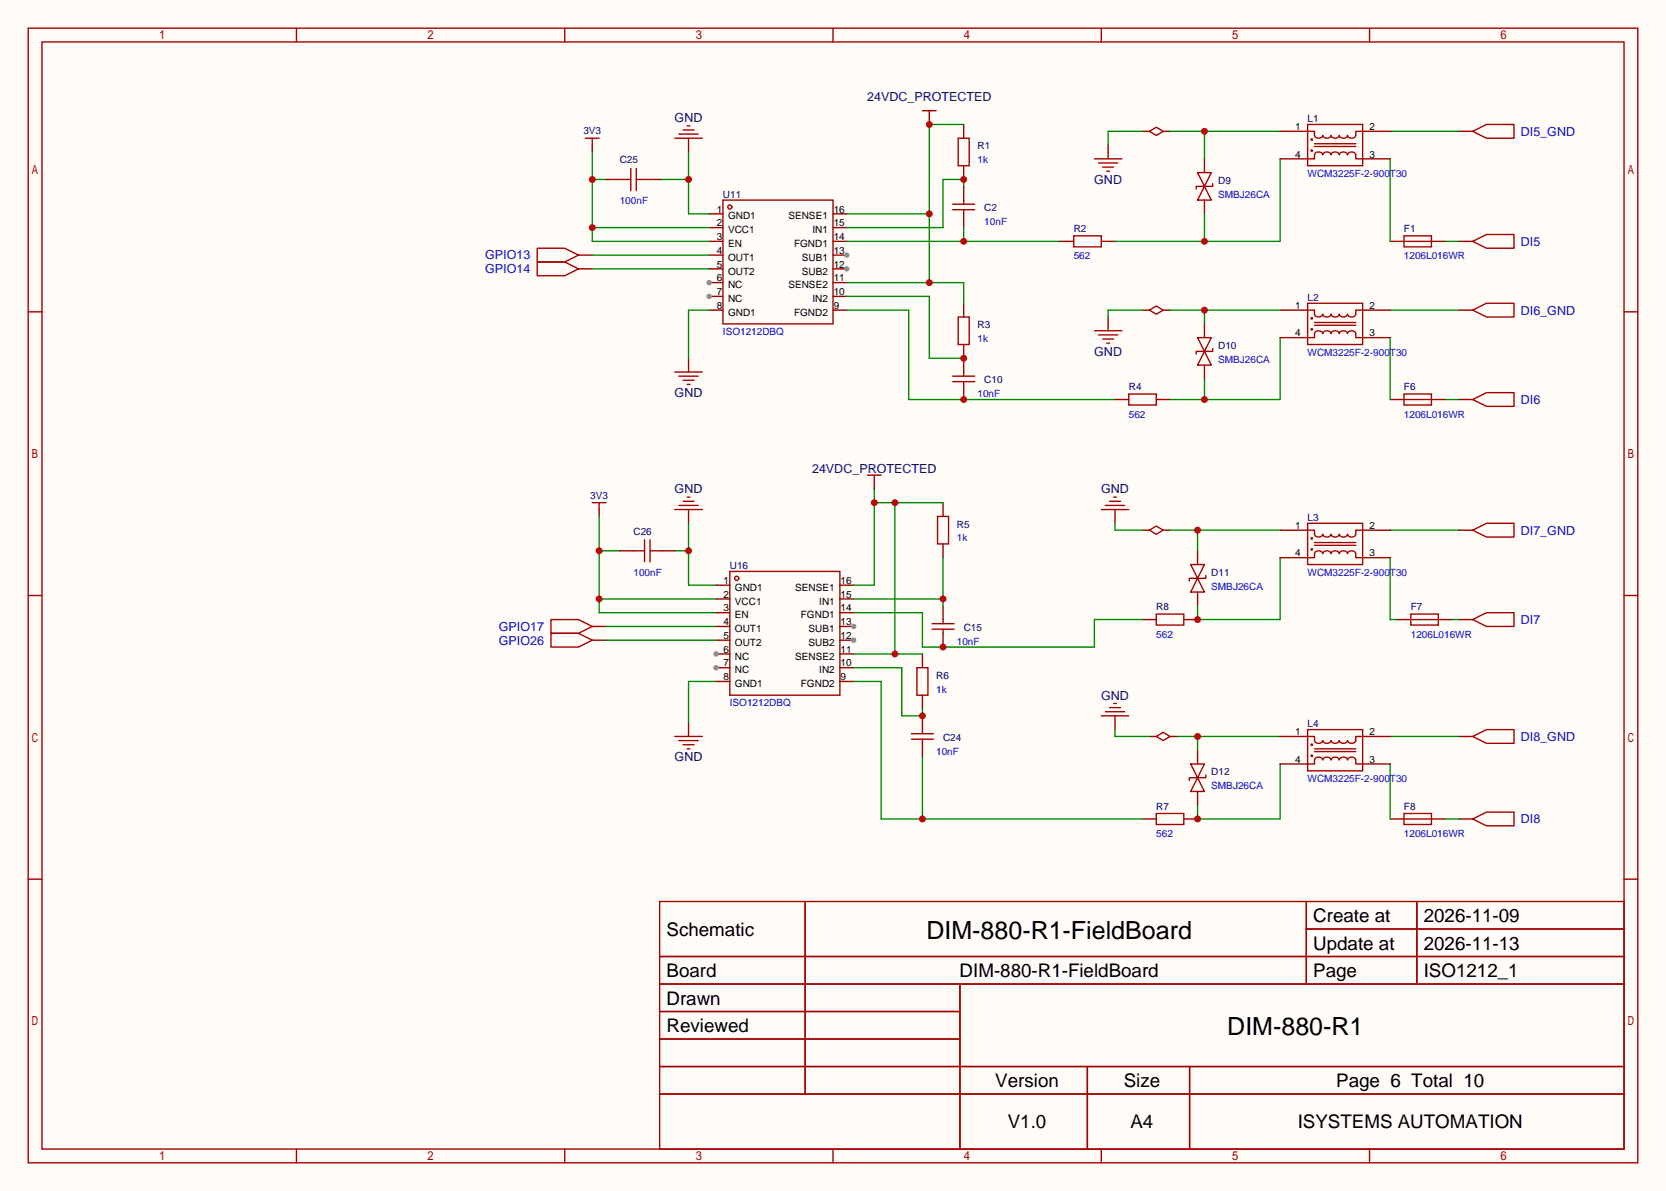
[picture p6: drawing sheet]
<svg xmlns="http://www.w3.org/2000/svg" width="308mm" height="220mm" viewBox="0 0 308 220" stroke-linecap="round" stroke-linejoin="round" font-family="sans-serif">
<path d="M0 0h307.6v220h-307.6z" fill="#fffcf7"/>
<g fill="none" stroke="#a10000" stroke-width=".25">
<path d="M5.2 5.2h297.2v209.6h-297.2zM7.7 7.7h292.1v204.5h-292.1zM54.7 5.2v2.5M104.3 5.2v2.5M153.8 5.2v2.5M203.3 5.2v2.5M252.9 5.2v2.5M133.5 37h20.3v22.8h-20.3zM5.2 57.6h2.5M299.8 57.6h2.6M5.2 110h2.5M299.8 110h2.6"/>
<path d="M5.2 162.4h2.5M121.8 166.5h178v45.7h-178zM121.8 176.7h178M148.7 166.5v35.6M241.2 166.5v15.2M241.2 171.6h58.6M261.6 166.5v15.2M299.8 162.4h2.6M121.8 181.7h178M121.8 186.8h55.4M121.8 197h178M121.8 191.9h55.4"/>
<path d="M177.2 181.7v30.5M200.8 197v15.2M219.6 197v15.2M54.7 212.2v2.6M104.3 212.2v2.6M121.8 202.1h178M153.8 212.2v2.6M203.3 212.2v2.6M252.9 212.2v2.6"/>
<circle cx="134.7" cy="38.2" r=".38"/>
</g>
<path d="M130.9 39.5h2.6M130.9 42h2.6M130.9 44.6h2.6M130.9 47.1h2.6M130.9 49.7h2.6M130.9 52.2h2.6" fill="none" stroke="#870000" stroke-width=".25"/>
<circle cx="130.9" cy="52.2" r=".51" fill="#999"/>
<path d="M130.9 54.7h2.6" fill="none" stroke="#870000" stroke-width=".25"/>
<circle cx="130.9" cy="54.7" r=".51" fill="#999"/>
<path d="M130.9 57.3h2.6M153.8 57.3h2.5M153.8 54.7h2.5M153.8 52.2h2.5M153.8 49.7h2.5" fill="none" stroke="#870000" stroke-width=".25"/>
<circle cx="156.3" cy="49.7" r=".51" fill="#999"/>
<path d="M153.8 47.1h2.5" fill="none" stroke="#870000" stroke-width=".25"/>
<circle cx="156.3" cy="47.1" r=".51" fill="#999"/>
<path d="M153.8 39.5h2.5M153.8 44.6h2.5M153.8 42h2.5M132.2 108.1h2.5M132.2 110.6h2.5M132.2 113.2h2.5M132.2 115.7h2.5M132.2 118.2h2.5M132.2 120.8h2.5" fill="none" stroke="#870000" stroke-width=".25"/>
<g fill="none" stroke="#a10000" stroke-width=".25">
<path d="M134.7 105.5h20.4v22.9h-20.4z"/>
<circle cx="136" cy="106.8" r=".38"/>
</g>
<circle cx="132.2" cy="120.8" r=".51" fill="#999"/>
<path d="M132.2 123.3h2.5" fill="none" stroke="#870000" stroke-width=".25"/>
<circle cx="132.2" cy="123.3" r=".51" fill="#999"/>
<path d="M155.1 118.2h2.5M132.2 125.9h2.5M155.1 125.9h2.5M155.1 123.3h2.5M155.1 120.8h2.5" fill="none" stroke="#870000" stroke-width=".25"/>
<circle cx="157.6" cy="118.2" r=".51" fill="#999"/>
<path d="M155.1 115.7h2.5" fill="none" stroke="#870000" stroke-width=".25"/>
<circle cx="157.6" cy="115.7" r=".51" fill="#999"/>
<g fill="none" stroke="#870000" stroke-width=".25">
<path d="M171.6 21.7v1.3M177.9 23v2.5M177.9 30.6v2.5M204.6 26.8v2.5M210.9 24.3h1.3M214.8 24.3h1.2M222.4 29.3v2.6M222.4 37v2.5M269.4 24.3h2.5M204.6 58.5v2.6M210.9 57.3h1.3M214.8 57.3h1.2"/>
<path d="M222.4 59.8v2.6M269.4 44.6h2.5M269.4 57.3h2.5M222.4 67.4v2.6M269.4 73.8h2.5M161.4 89v1.3M205.9 94.1v2.5M210.9 97.9h1.3M214.8 97.9h1.2M269.4 97.9h2.5M155.1 113.2h2.5M155.1 110.6h2.5"/>
<path d="M155.1 108.1h2.5M221.1 101.7v2.6M221.1 109.3v2.6M269.4 114.4h2.5M205.9 132.2v2.5M212.2 136h1.3M216 136h1.3M221.1 138.6v2.5M269.4 136h2.5M221.1 146.2v2.5M269.4 151.3h2.5"/>
</g>
<g fill="none" stroke="#a10000" stroke-width=".25">
<path d="M170.3 20.4h2.5M171.6 20.4v1.3M176.9 25.5h2v5.1h-2zM202.1 29.3h5M202.8 30.1h3.6M203.6 30.9h2M204.3 31.6h.6M212.2 24.3l1.3-.8 1.3 .8-1.3 .7zM221.1 31.9h2.5l-1.2 2.5zM222.4 34.4l1.2 2.6h-2.5zM223.9 33.9v.5h-3v.5M271.9 24.3l2.5-1.3h5.1v2.5h-5.1z"/>
<path d="M212.2 57.3l1.3-.8 1.3 .8-1.3 .7zM271.9 44.6l2.5-1.3h5.1v2.5h-5.1zM271.9 57.3l2.5-1.3h5.1v2.5h-5.1zM202.1 61.1h5M202.8 61.8h3.6M203.6 62.6h2M204.3 63.4h.6M221.1 62.4h2.5l-1.2 2.5zM222.4 64.9l1.2 2.5h-2.5zM223.9 64.4v.5h-3v.5M271.9 73.8l2.5-1.3h5.1v2.6h-5.1zM160.1 87.8h2.6"/>
<path d="M161.4 87.8v1.2M203.3 94.1h5.1M204.1 93.3h3.5M204.9 92.6h2M205.6 91.8h.5M212.2 97.9l1.3-.7 1.3 .7-1.3 .8zM271.9 97.9l2.5-1.3h5.1v2.6h-5.1zM219.8 104.3h2.6l-1.3 2.5zM221.1 106.8l1.3 2.5h-2.6zM222.6 106.3v.5h-3v.5M271.9 114.4l2.5-1.2h5.1v2.5h-5.1zM203.3 132.2h5.1"/>
<path d="M204.1 131.4h3.5M204.9 130.7h2M205.6 129.9h.5M213.5 136l1.3-.7 1.2 .7-1.2 .8zM271.9 136l2.5-1.3h5.1v2.6h-5.1zM219.8 141.1h2.6l-1.3 2.5zM221.1 143.6l1.3 2.6h-2.6zM222.6 143.1v.5h-3v.5M271.9 151.3l2.5-1.3h5.1v2.5h-5.1z"/>
</g>
<path d="M177.9 34.4v-1.3h-3.8v8.9h-17.8M210.9 24.3h-6.3v2.5M210.9 57.3h-6.3v1.2M205.9 96.6v1.3h5M205.9 134.7v1.3h6.3" fill="none" stroke="#008700" stroke-width=".25"/>
<circle cx="177.9" cy="33.1" r=".63" fill="#c00"/>
<path d="M175.9 38.7h4.1M175.9 37.7h4.1M177.9 37v.7M177.9 38.7v.8" fill="none" stroke="#a10000" stroke-width=".25"/>
<path d="M177.9 34.4v2.6M177.9 39.5v2.5" fill="none" stroke="#870000" stroke-width=".25"/>
<path d="M156.3 44.6h39.4M177.9 42v2.6" fill="none" stroke="#008700" stroke-width=".25"/>
<circle cx="177.9" cy="44.6" r=".63" fill="#c00"/>
<path d="M176.9 58.5h2v5.1h-2zM198.2 43.6h5.1v2h-5.1zM259.2 43.6h5.1v2h-5.1zM259.2 44.6h5.1M175.9 70.5h4.1M175.9 69.5h4.1M177.9 68.7v.8M177.9 70.5v.7M208.4 72.8h5.1v2h-5.1zM259.2 72.8h5.1v2h-5.1zM259.2 73.8h5.1" fill="none" stroke="#a10000" stroke-width=".25"/>
<path d="M177.9 56v2.5M195.7 44.6h2.5M203.3 44.6h2.6M256.7 44.6h2.5M264.3 44.6h2.5M177.9 63.6v5.1M177.9 71.2v2.6M205.9 73.8h2.5M213.5 73.8h2.5M256.7 73.8h2.5M264.3 73.8h2.5" fill="none" stroke="#870000" stroke-width=".25"/>
<path d="M156.3 57.3h11.5v16.5h38.1M266.8 44.6h2.6M266.8 73.8h2.6" fill="none" stroke="#008700" stroke-width=".25"/>
<circle cx="177.9" cy="73.8" r=".63" fill="#c00"/>
<path d="M156.3 54.7h15.3v11.5h6.3" fill="none" stroke="#008700" stroke-width=".25"/>
<circle cx="177.9" cy="66.2" r=".63" fill="#c00"/>
<path d="M156.3 39.5h15.3M177.9 23h-6.3v29.2M156.3 52.2h21.6v3.8" fill="none" stroke="#008700" stroke-width=".25"/>
<g fill="#c00">
<circle cx="171.6" cy="23" r=".63"/>
<circle cx="171.6" cy="39.5" r=".63"/>
<circle cx="171.6" cy="52.2" r=".63"/>
</g>
<path d="M174.1 92.8v2.6M174.1 100.5v2.5M170.3 120.8v2.5M170.3 128.4v2.5" fill="none" stroke="#870000" stroke-width=".25"/>
<path d="M173.1 95.4h2v5.1h-2zM169.3 123.3h2v5.1h-2z" fill="none" stroke="#a10000" stroke-width=".25"/>
<path d="M161.4 92.8h12.7M161.4 90.3v17.8h-3.8M165.2 92.8v28M157.6 123.3h8.9v8.9h3.8v-1.3M157.6 120.8h12.7" fill="none" stroke="#008700" stroke-width=".25"/>
<g fill="#c00">
<circle cx="165.2" cy="92.8" r=".63"/>
<circle cx="161.4" cy="92.8" r=".63"/>
<circle cx="165.2" cy="120.8" r=".63"/>
</g>
<path d="M172.1 116.2h4M172.1 115.2h4M174.1 114.4v.8M174.1 116.2v.8M168.3 136.5h4M168.3 135.5h4" fill="none" stroke="#a10000" stroke-width=".25"/>
<path d="M174.1 111.9v2.5M174.1 117v2.5M170.3 132.2v2.5M170.3 137.3v2.5" fill="none" stroke="#870000" stroke-width=".25"/>
<circle cx="170.3" cy="132.2" r=".63" fill="#c00"/>
<path d="M213.5 113.4h5.1v2h-5.1zM170.3 134.7v.8M170.3 136.5v.8M213.5 150.2h5.1v2.1h-5.1z" fill="none" stroke="#a10000" stroke-width=".25"/>
<path d="M210.9 114.4h2.6M218.6 114.4h2.5M210.9 151.3h2.6M218.6 151.3h2.5" fill="none" stroke="#870000" stroke-width=".25"/>
<path d="M157.6 125.9h5.1v25.4h48.2M170.3 139.8v11.5" fill="none" stroke="#008700" stroke-width=".25"/>
<circle cx="170.3" cy="151.3" r=".63" fill="#c00"/>
<path d="M157.6 110.6h16.5M174.1 103v8.9" fill="none" stroke="#008700" stroke-width=".25"/>
<circle cx="174.1" cy="110.6" r=".63" fill="#c00"/>
<path d="M157.6 113.2h12.7v6.3h31.8v-5.1h8.8" fill="none" stroke="#008700" stroke-width=".25"/>
<circle cx="174.1" cy="119.5" r=".63" fill="#c00"/>
<path d="M127.1 25.5v2.6M127.1 66.2v2.5M127.1 94.1v2.5M127.1 133.5v2.5" fill="none" stroke="#870000" stroke-width=".25"/>
<g fill="none" stroke="#a10000" stroke-width=".25">
<path d="M124.6 25.5h5.1M125.3 24.8h3.6M126.1 24h2M126.9 23.2h.5M124.6 68.7h5.1M125.3 69.5h3.6M126.1 70.2h2M126.9 71h.5M124.6 94.1h5.1M125.3 93.3h3.6M126.1 92.6h2M126.9 91.8h.5"/>
<path d="M124.6 136h5.1M125.3 136.8h3.6M126.1 137.5h2M126.9 138.3h.5"/>
</g>
<path d="M127.1 96.6v11.5h5.1M124.6 101.7h2.5" fill="none" stroke="#008700" stroke-width=".25"/>
<circle cx="127.1" cy="101.7" r=".63" fill="#c00"/>
<path d="M109.3 28.1v16.5h21.6M109.3 33.1h2.6M109.3 42h21.6M130.9 57.3h-3.8v8.9M132.2 125.9h-5.1v7.6" fill="none" stroke="#008700" stroke-width=".25"/>
<path d="M109.3 26.8v1.3M110.6 94.1v1.3" fill="none" stroke="#870000" stroke-width=".25"/>
<path d="M108.1 25.5h2.5M109.3 25.5v1.3M109.3 92.8h2.6M110.6 92.8v1.3" fill="none" stroke="#a10000" stroke-width=".25"/>
<g fill="#c00">
<circle cx="109.3" cy="42" r=".63"/>
<circle cx="109.3" cy="33.1" r=".63"/>
</g>
<path d="M110.6 95.4v17.8h21.6M110.6 110.6h21.6M110.6 101.7h3.8" fill="none" stroke="#008700" stroke-width=".25"/>
<g fill="#c00">
<circle cx="110.6" cy="110.6" r=".63"/>
<circle cx="110.6" cy="101.7" r=".63"/>
</g>
<path d="M106.8 47.1h2.5M106.8 49.7h2.5M109.3 115.7h2.6M109.3 118.2h2.6M257.9 114.4h2.6M265.6 114.4h2.5M256.7 151.3h2.5M264.3 151.3h2.5" fill="none" stroke="#870000" stroke-width=".25"/>
<path d="M99.2 45.8h5.1l2.5 1.3-2.5 1.3h-5.1zM99.2 48.4h5.1l2.5 1.3-2.5 1.2h-5.1zM101.7 114.4h5.1l2.5 1.3-2.5 1.3h-5.1zM101.7 117h5.1l2.5 1.2-2.5 1.3h-5.1zM260.5 113.4h5.1v2h-5.1zM260.5 114.4h5.1M259.2 150.2h5.1v2.1h-5.1zM259.2 151.3h5.1" fill="none" stroke="#a10000" stroke-width=".25"/>
<path d="M268.1 114.4h1.3M236.3 141.1v10.2h-15.2v-2.6M266.8 151.3h2.6" fill="none" stroke="#008700" stroke-width=".25"/>
<circle cx="221.1" cy="151.3" r=".63" fill="#c00"/>
<path d="M114.4 33.1h2.1M116.5 31.1v4.1M117.5 33.1h2M117.5 31.1v4.1" fill="none" stroke="#a10000" stroke-width=".25"/>
<path d="M111.9 33.1h2.5M119.5 33.1h2.5" fill="none" stroke="#870000" stroke-width=".25"/>
<path d="M122 33.1h5.1M127.1 28.1v11.4h3.8" fill="none" stroke="#008700" stroke-width=".25"/>
<circle cx="127.1" cy="33.1" r=".63" fill="#c00"/>
<path d="M119 99.7v4.1M120 99.7v4.1M117 101.7h2M120 101.7h2" fill="none" stroke="#a10000" stroke-width=".25"/>
<path d="M114.4 101.7h2.6M122 101.7h2.6" fill="none" stroke="#870000" stroke-width=".25"/>
<path d="M256.7 24.3h12.7M216 57.3h20.3M222.4 57.3v2.5M256.7 57.3h12.7" fill="none" stroke="#008700" stroke-width=".25"/>
<circle cx="222.4" cy="57.3" r=".63" fill="#c00"/>
<path d="M216 97.9h20.3M221.1 97.9v3.8M256.7 97.9h12.7" fill="none" stroke="#008700" stroke-width=".25"/>
<circle cx="221.1" cy="97.9" r=".63" fill="#c00"/>
<path d="M217.3 136h19M221.1 136v2.6M256.7 136h12.7" fill="none" stroke="#008700" stroke-width=".25"/>
<circle cx="221.1" cy="136" r=".63" fill="#c00"/>
<path d="M236.3 103v11.4h-15.2v-2.5M256.7 103v11.4h1.2M256.7 141.1v10.2" fill="none" stroke="#008700" stroke-width=".25"/>
<circle cx="221.1" cy="114.4" r=".63" fill="#c00"/>
<path d="M222.4 70v3.8M236.3 62.4v11.4h-20.3M256.7 62.4v11.4" fill="none" stroke="#008700" stroke-width=".25"/>
<circle cx="222.4" cy="73.8" r=".63" fill="#c00"/>
<path d="M216 24.3h20.3M222.4 24.3v5M256.7 29.3v15.3" fill="none" stroke="#008700" stroke-width=".25"/>
<circle cx="222.4" cy="24.3" r=".63" fill="#c00"/>
<path d="M222.4 39.5v5.1M236.3 29.3v15.3h-30.4" fill="none" stroke="#008700" stroke-width=".25"/>
<circle cx="222.4" cy="44.6" r=".63" fill="#c00"/>
<g fill="none" stroke="#a10000" stroke-width=".25">
<path d="M241.4 23h10.2v7.6h-10.2zM241.4 29.3h1.3v-.7a.82 .82 0 0 1 .8-.5 .82 .82 0 0 1 .7 .5 .82 .82 0 0 1 .8-.5 .82 .82 0 0 1 .7 .5 .82 .82 0 0 1 .8-.5 .82 .82 0 0 1 .8 .5 .82 .82 0 0 1 .7-.5 .82 .82 0 0 1 .8 .5 .82 .82 0 0 1 .8-.5 .82 .82 0 0 1 .7 .5v.7h1.3M241.4 24.3h1.3v.7a.82 .82 0 0 0 .8 .5 .82 .82 0 0 0 .7-.5 .82 .82 0 0 0 .8 .5 .82 .82 0 0 0 .7-.5 .82 .82 0 0 0 .8 .5 .82 .82 0 0 0 .8-.5 .82 .82 0 0 0 .7 .5 .82 .82 0 0 0 .8-.5 .82 .82 0 0 0 .8 .5 .82 .82 0 0 0 .7-.5v-.7h1.3M242.7 27.1h7.6M242.7 26.5h7.6M241.4 56h10.2v7.6h-10.2zM241.4 57.3h1.3v.7a.82 .82 0 0 0 .8 .5 .82 .82 0 0 0 .7-.5 .82 .82 0 0 0 .8 .5 .82 .82 0 0 0 .7-.5 .82 .82 0 0 0 .8 .5 .82 .82 0 0 0 .8-.5 .82 .82 0 0 0 .7 .5 .82 .82 0 0 0 .8-.5 .82 .82 0 0 0 .8 .5 .82 .82 0 0 0 .7-.5v-.7h1.3M242.7 59.6h7.6M241.4 62.4h1.3v-.8a.82 .82 0 0 1 .8-.5 .82 .82 0 0 1 .7 .5 .82 .82 0 0 1 .8-.5 .82 .82 0 0 1 .7 .5 .82 .82 0 0 1 .8-.5 .82 .82 0 0 1 .8 .5 .82 .82 0 0 1 .7-.5 .82 .82 0 0 1 .8 .5 .82 .82 0 0 1 .8-.5 .82 .82 0 0 1 .7 .5v.8h1.3M242.7 60.1h7.6M241.4 96.6h10.2v7.7h-10.2zM241.4 97.9h1.3v.8a.82 .82 0 0 0 .8 .5 .82 .82 0 0 0 .7-.5 .82 .82 0 0 0 .8 .5 .82 .82 0 0 0 .7-.5 .82 .82 0 0 0 .8 .5 .82 .82 0 0 0 .8-.5 .82 .82 0 0 0 .7 .5 .82 .82 0 0 0 .8-.5 .82 .82 0 0 0 .8 .5 .82 .82 0 0 0 .7-.5v-.8h1.3"/>
<path d="M241.4 103h1.3v-.8a.82 .82 0 0 1 .8-.5 .82 .82 0 0 1 .7 .5 .82 .82 0 0 1 .8-.5 .82 .82 0 0 1 .7 .5 .82 .82 0 0 1 .8-.5 .82 .82 0 0 1 .8 .5 .82 .82 0 0 1 .7-.5 .82 .82 0 0 1 .8 .5 .82 .82 0 0 1 .8-.5 .82 .82 0 0 1 .7 .5v.8h1.3M242.7 100.7h7.6M242.7 100.2h7.6M241.4 134.7h10.2v7.7h-10.2zM241.4 136h1.3v.8a.82 .82 0 0 0 .8 .5 .82 .82 0 0 0 .7-.5 .82 .82 0 0 0 .8 .5 .82 .82 0 0 0 .7-.5 .82 .82 0 0 0 .8 .5 .82 .82 0 0 0 .8-.5 .82 .82 0 0 0 .7 .5 .82 .82 0 0 0 .8-.5 .82 .82 0 0 0 .8 .5 .82 .82 0 0 0 .7-.5v-.8h1.3M242.7 138.8h7.6M242.7 138.3h7.6M241.4 141.1h1.3v-.8a.82 .82 0 0 1 .8-.5 .82 .82 0 0 1 .7 .5 .82 .82 0 0 1 .8-.5 .82 .82 0 0 1 .7 .5 .82 .82 0 0 1 .8-.5 .82 .82 0 0 1 .8 .5 .82 .82 0 0 1 .7-.5 .82 .82 0 0 1 .8 .5 .82 .82 0 0 1 .8-.5 .82 .82 0 0 1 .7 .5v.8h1.3"/>
<circle cx="242.2" cy="25.8" r=".13"/>
<circle cx="242.2" cy="27.8" r=".13"/>
<circle cx="242.2" cy="58.8" r=".13"/>
<circle cx="242.2" cy="60.8" r=".13"/>
<circle cx="242.2" cy="99.4" r=".13"/>
<circle cx="242.2" cy="101.5" r=".13"/>
<circle cx="242.2" cy="139.6" r=".13"/>
<circle cx="242.2" cy="137.5" r=".13"/>
</g>
<g fill="none" stroke="#870000" stroke-width=".25">
<path d="M236.3 29.3h5.1M236.3 24.3h5.1M251.6 29.3h5.1M251.6 24.3h5.1M236.3 57.3h5.1M251.6 57.3h5.1M236.3 62.4h5.1M251.6 62.4h5.1M236.3 97.9h5.1M251.6 97.9h5.1M236.3 103h5.1M251.6 103h5.1"/>
<path d="M236.3 136h5.1M251.6 136h5.1M236.3 141.1h5.1M251.6 141.1h5.1"/>
</g>
<path d="M109.3 47.1h21.6M109.3 49.7h21.6M111.9 115.7h20.3M111.9 118.2h20.3" fill="none" stroke="#008700" stroke-width=".25"/>
<g font-size="4.6">
<text x="171.1" y="173.4">DIM-880-R1-FieldBoard</text>
<text x="226.6" y="191.2">DIM-880-R1</text>
</g>
<g font-size="3.5">
<text x="123.1" y="172.8">Schematic</text>
<text x="242.5" y="170.3">Create at</text>
<text x="262.9" y="170.3">2026-11-09</text>
<text x="242.5" y="175.4">Update at</text>
<text x="262.9" y="175.4">2026-11-13</text>
<text x="123.1" y="180.5">Board</text>
<text x="123.1" y="185.5">Drawn</text>
<text x="177.2" y="180.5">DIM-880-R1-FieldBoard</text>
<text x="242.5" y="180.5">Page</text>
<text x="262.9" y="180.5">ISO1212_1</text>
<text x="123.1" y="190.6">Reviewed</text>
<text x="183.8" y="200.8">Version</text>
<text x="207.5" y="200.8">Size</text>
<text x="246.7" y="200.8">Page 6 Total 10</text>
<text x="186.1" y="208.4">V1.0</text>
<text x="208.7" y="208.4">A4</text>
<text x="239.6" y="208.4">ISYSTEMS AUTOMATION</text>
</g>
<g font-size="2.3" fill="#000080">
<text x="124.6" y="22.5">GND</text>
<text x="160.1" y="18.7">24VDC_PROTECTED</text>
<text x="202" y="34">GND</text>
<text x="202" y="65.7">GND</text>
<text x="124.6" y="73.3">GND</text>
<text x="149.9" y="87.3">24VDC_PROTECTED</text>
<text x="124.6" y="91.1">GND</text>
<text x="203.3" y="91.1">GND</text>
<text x="203.3" y="129.2">GND</text>
<text x="124.6" y="140.6">GND</text>
</g>
<g font-size="2.3" fill="#00f">
<text x="280.8" y="25.1">DI5_GND</text>
<text x="89.6" y="47.9">GPIO13</text>
<text x="280.8" y="45.4">DI5</text>
<text x="89.6" y="50.5">GPIO14</text>
<text x="280.8" y="58.1">DI6_GND</text>
<text x="280.8" y="74.6">DI6</text>
<text x="280.8" y="98.7">DI7_GND</text>
<text x="92.1" y="116.5">GPIO17</text>
<text x="92.1" y="119">GPIO26</text>
<text x="280.8" y="115.2">DI7</text>
<text x="280.8" y="136.8">DI8_GND</text>
<text x="280.8" y="152.1">DI8</text>
</g>
<g font-size="1.8" fill="#000080">
<text x="241.4" y="22.5">L1</text>
<text x="107.7" y="24.8">3V3</text>
<text x="180.5" y="27.6">R1</text>
<text x="114.4" y="30.1">C25</text>
<text x="224.9" y="34">D9</text>
<text x="133.5" y="36.5">U11</text>
<text x="181.7" y="39">C2</text>
<text x="198.2" y="42.8">R2</text>
<text x="259.2" y="42.8">F1</text>
<text x="241.4" y="55.5">L2</text>
<text x="180.5" y="60.6">R3</text>
<text x="224.9" y="64.4">D10</text>
<text x="181.7" y="70.8">C10</text>
<text x="208.4" y="72.1">R4</text>
<text x="259.2" y="72.1">F6</text>
<text x="109" y="92.1">3V3</text>
<text x="117" y="98.7">C26</text>
<text x="176.7" y="97.5">R5</text>
<text x="241.4" y="96.2">L3</text>
<text x="134.7" y="105.1">U16</text>
<text x="223.6" y="106.3">D11</text>
<text x="213.5" y="112.7">R8</text>
<text x="260.5" y="112.7">F7</text>
<text x="177.9" y="116.5">C15</text>
<text x="172.8" y="125.4">R6</text>
<text x="174.1" y="136.8">C24</text>
<text x="241.4" y="134.3">L4</text>
<text x="223.6" y="143.2">D12</text>
<text x="213.5" y="149.5">R7</text>
<text x="259.2" y="149.5">F8</text>
</g>
<g font-size="1.8">
<text x="239.1" y="29.1">4</text>
<text x="239.1" y="24">1</text>
<text x="252.9" y="29.1">3</text>
<text x="252.9" y="24">2</text>
<text x="132.3" y="39.3">1</text>
<text x="132.3" y="41.8">2</text>
<text x="134.4" y="40.5">GND1</text>
<text x="145.6" y="40.5">SENSE1</text>
<text x="153.9" y="41.8">15</text>
<text x="153.9" y="39.3">16</text>
<text x="132.3" y="44.3">3</text>
<text x="132.3" y="46.9">4</text>
<text x="134.4" y="43.1">VCC1</text>
<text x="134.4" y="45.6">EN</text>
<text x="146.6" y="45.6">FGND1</text>
<text x="150" y="43.1">IN1</text>
<text x="153.9" y="46.9">13</text>
<text x="153.9" y="44.3">14</text>
<text x="132.3" y="49.4">5</text>
<text x="132.3" y="52">6</text>
<text x="134.4" y="48.2">OUT1</text>
<text x="134.4" y="50.7">OUT2</text>
<text x="134.4" y="53.2">NC</text>
<text x="145.6" y="53.2">SENSE2</text>
<text x="148" y="50.7">SUB2</text>
<text x="148" y="48.2">SUB1</text>
<text x="153.9" y="52">11</text>
<text x="153.9" y="49.4">12</text>
<text x="132.3" y="54.5">7</text>
<text x="132.3" y="57">8</text>
<text x="134.4" y="55.8">NC</text>
<text x="134.4" y="58.3">GND1</text>
<text x="146.6" y="58.3">FGND2</text>
<text x="150" y="55.8">IN2</text>
<text x="153.9" y="57">9</text>
<text x="153.9" y="54.5">10</text>
<text x="239.1" y="57">1</text>
<text x="252.9" y="57">2</text>
<text x="239.1" y="62.1">4</text>
<text x="252.9" y="62.1">3</text>
<text x="239.1" y="97.7">1</text>
<text x="252.9" y="97.7">2</text>
<text x="133.6" y="107.8">1</text>
<text x="155.2" y="107.8">16</text>
<text x="239.1" y="102.8">4</text>
<text x="252.9" y="102.8">3</text>
<text x="133.6" y="110.4">2</text>
<text x="133.6" y="112.9">3</text>
<text x="135.7" y="109.1">GND1</text>
<text x="135.7" y="111.7">VCC1</text>
<text x="146.8" y="109.1">SENSE1</text>
<text x="151.3" y="111.7">IN1</text>
<text x="155.2" y="112.9">14</text>
<text x="155.2" y="110.4">15</text>
<text x="133.6" y="115.5">4</text>
<text x="133.6" y="118">5</text>
<text x="135.7" y="114.2">EN</text>
<text x="135.7" y="116.7">OUT1</text>
<text x="135.7" y="119.3">OUT2</text>
<text x="147.9" y="114.2">FGND1</text>
<text x="149.3" y="119.3">SUB2</text>
<text x="149.3" y="116.7">SUB1</text>
<text x="155.2" y="118">12</text>
<text x="155.2" y="115.5">13</text>
<text x="133.6" y="120.5">6</text>
<text x="133.6" y="123.1">7</text>
<text x="133.6" y="125.6">8</text>
<text x="135.7" y="121.8">NC</text>
<text x="135.7" y="124.4">NC</text>
<text x="146.8" y="121.8">SENSE2</text>
<text x="151.3" y="124.4">IN2</text>
<text x="155.2" y="125.6">9</text>
<text x="155.2" y="123.1">10</text>
<text x="155.2" y="120.5">11</text>
<text x="135.7" y="126.9">GND1</text>
<text x="147.9" y="126.9">FGND2</text>
<text x="239.1" y="135.8">1</text>
<text x="252.9" y="135.8">2</text>
<text x="239.1" y="140.9">4</text>
<text x="252.9" y="140.9">3</text>
</g>
<g font-size="1.8" fill="#00f">
<text x="180.5" y="30.1">1k</text>
<text x="241.4" y="32.7">WCM3225F-2-900T30</text>
<text x="114.4" y="37.8">100nF</text>
<text x="181.7" y="41.6">10nF</text>
<text x="224.9" y="36.5">SMBJ26CA</text>
<text x="198.2" y="47.9">562</text>
<text x="259.2" y="47.9">1206L016WR</text>
<text x="133.5" y="61.9">ISO1212DBQ</text>
<text x="180.5" y="63.2">1k</text>
<text x="241.4" y="65.7">WCM3225F-2-900T30</text>
<text x="224.9" y="67">SMBJ26CA</text>
<text x="180.5" y="73.3">10nF</text>
<text x="208.4" y="77.1">562</text>
<text x="259.2" y="77.1">1206L016WR</text>
<text x="176.7" y="100">1k</text>
<text x="117" y="106.3">100nF</text>
<text x="241.4" y="106.3">WCM3225F-2-900T30</text>
<text x="223.6" y="108.9">SMBJ26CA</text>
<text x="176.7" y="119">10nF</text>
<text x="213.5" y="117.8">562</text>
<text x="260.5" y="117.8">1206L016WR</text>
<text x="134.7" y="130.5">ISO1212DBQ</text>
<text x="172.8" y="127.9">1k</text>
<text x="172.8" y="139.4">10nF</text>
<text x="223.6" y="145.7">SMBJ26CA</text>
<text x="241.4" y="144.4">WCM3225F-2-900T30</text>
<text x="213.5" y="154.6">562</text>
<text x="259.2" y="154.6">1206L016WR</text>
</g>
</svg>
